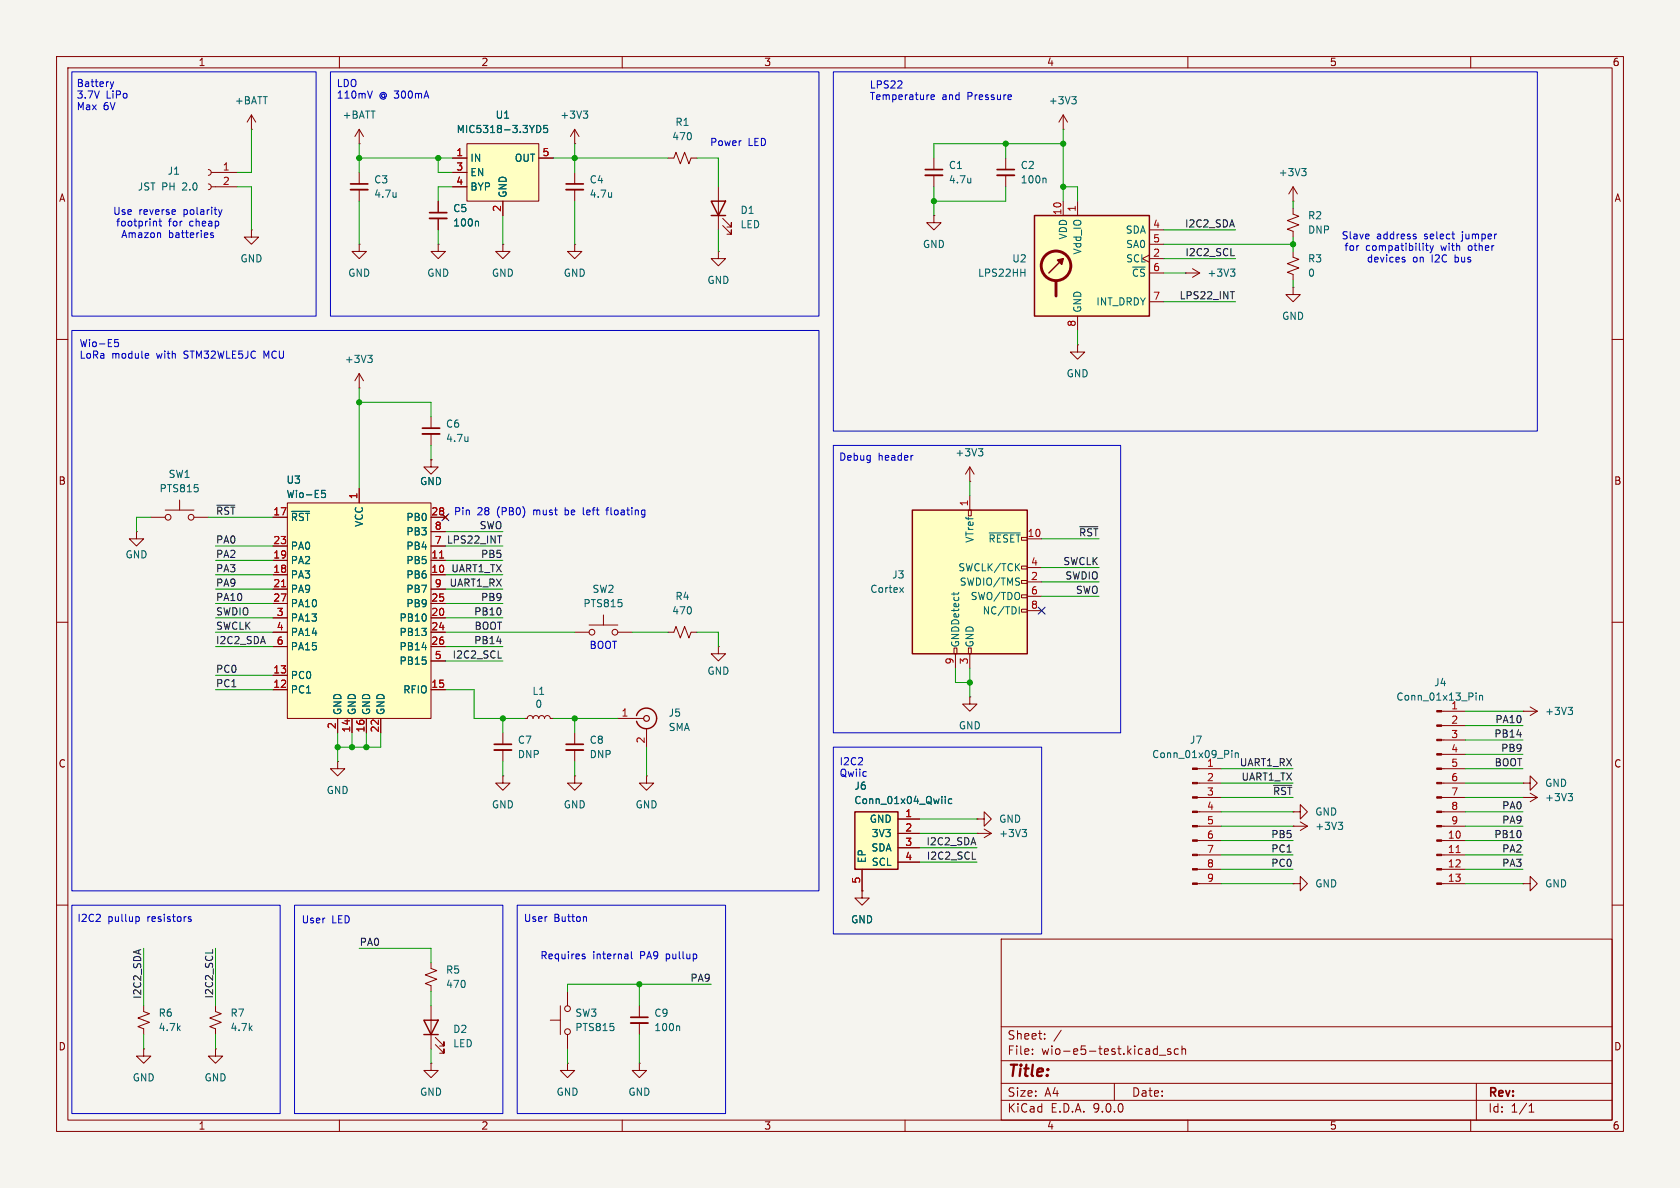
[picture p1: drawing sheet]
<svg xmlns="http://www.w3.org/2000/svg" width="297mm" height="210mm" viewBox="0 0 297 210" stroke-linecap="round" stroke-linejoin="round" font-family="sans-serif">
<path d="M0 0h297v210h-297z" fill="#f5f4ef" stroke="#f5f4ef" stroke-width=".18"/>
<g fill="none" stroke="#840000" stroke-width=".18">
<path d="M10 10h277v190h-277zM12 12h273v186h-273zM60 10v2M110 10v2M160 10v2M210 10v2M260 10v2M63.5 25.4h.1M63.5 22.9l-.8 1.2M63.5 22.9l.8 1.2M63.5 22.9v2.5M63.5 30.5v2"/>
<path d="M63.5 33.5v2.1M101.6 25.4h.1M101.6 22.9l-.8 1.2M101.6 22.9l.8 1.2M101.6 22.9v2.5M63.5 43.2v1.3h1.3l-1.3 1.2-1.3-1.2h1.3M63.5 43.2h.1M10 60h2M285 60h2M10 110h2M285 110h2M211.7 135.9h4.2"/>
<path d="M211.7 138.4h4.2M152.4 157.5v1.3h1.3l-1.3 1.2-1.3-1.2h1.3M152.4 157.5h.1M172.7 147.3h.1M172.7 147.3h2.6M174 146.6l1.3 .7M175.3 147.3l-1.3 .8M211.7 141h4.2M211.7 143.5h4.2M211.7 146.1h4.2M211.7 148.6h4.2M211.7 151.1h4.2"/>
<path d="M211.7 153.7h4.2M211.7 156.2h4.2M10 160h2M76.2 177.8v7.6M177 166h108v32h-108zM285 160h2M60 198v2M76.2 188v1.2h1.3l-1.3 1.3-1.3-1.3h1.3M76.2 188h.1M77 184.7l1.5 1.5v-.8v.8h-.8M77 183.4l1.5 1.5v-.7v.7h-.8M110 198v2"/>
<path d="M160 198v2M177 194.5h108M177 191.5h108M177 187.5h108M177 181.5h108M182.5 186.3v.1M182.5 185.5v.1M184.7 183.6v.1M184.7 182.8v.1M187.6 182.1l-1.3 2M197 191.5v3M205 186.5h1.1"/>
<path d="M207 185.5l-.4-.1-.2 .2 .1 .2 .5 .2v.3h-.6M208.3 185.5l-.4-.1-.3 .3v.4l.1 .2h.6M209 185.5l.2-.1 .3 .1 .1 .9M209 184.9v1.5M210 198v2M260 198v2M261 191.5v6.5M270.3 196.6h.9M270.3 195.5l.4-.4v1.5"/>
</g>
<path d="M103.1 19.6h.8l-.4 .5M70 34v.9M70 34.8h.1M103.7 20.1l.2 .3v.3l-.2 .2M217.8 132.7v.1M217.8 133.1v.8M218.4 133.1v.8M218.4 133.2l.2-.1h.3v.8M180.7 146.6h.8l-.4 .5M181.2 147.1l.3 .3v.3l-.3 .2" fill="none" stroke="#006464" stroke-width=".18"/>
<g fill="#840000" stroke="#840000" stroke-width=".18">
<path d="M210.8 135.8h.9v.2h-.9z"/>
<path d="M210.8 138.3h.9v.3h-.9z"/>
<path d="M210.8 140.8h.9v.3h-.9z"/>
<path d="M210.8 143.4h.9v.2h-.9z"/>
<path d="M210.8 145.9h.9v.3h-.9z"/>
<path d="M210.8 148.5h.9v.2h-.9z"/>
<path d="M210.8 151h.9v.3h-.9z"/>
<path d="M210.8 153.5h.9v.3h-.9z"/>
<path d="M210.8 156.1h.9v.2h-.9z"/>
</g>
<path d="M74.9 180.3h2.6l-1.3 2.6zM74.9 182.9h2.6" fill="none" stroke="#840000" stroke-width=".25"/>
<path d="M62 32.5h3" fill="none" stroke="#840000" stroke-width=".3"/>
<path d="M62 33.5h3" fill="none" stroke="#840000" stroke-width=".33"/>
<path d="M151.1 143.5h7.6v10.2h-7.6z" fill="#ffffc2"/>
<path d="M151.1 143.5h7.6v10.2h-7.6z" fill="none" stroke="#840000" stroke-width=".25"/>
<g fill="none" stroke="#840000" stroke-width=".18">
<path d="M36.8 30l.4 .1 .1 .4-.1 .3-.4 .2M36.8 32.5l.4 .2 .1 .3-.1 .4-.4 .1M37.3 30.5h4.6M37.3 33h4.6M44.4 22.9h.1M44.4 20.3l.8 1.3M44.4 20.3l-.7 1.3M44.4 20.3v2.6M118.1 27.9h1l.4-1 .8 2.1 .7-2.1 .8 2.1 .4-1.1h1M44.4 40.6v1.3h-1.2l1.2 1.3 1.3-1.3h-1.3M44.4 40.6h.1M59.7 134.6v1.3h1.3l-1.3 1.3-1.3-1.3h1.3"/>
<path d="M59.7 134.6h.1M88.9 137.2v1.2h1.3l-1.3 1.3-1.3-1.3h1.3M88.9 137.2h.1M92.7 127h.5l.2-.4 .3-.1 .4 .1 .1 .4 .2-.4 .3-.1 .4 .1 .1 .4 .2-.4 .4-.1 .3 .1 .2 .4 .1-.4 .4-.1 .3 .1 .2 .4h.5M152.4 153.7v3.8M158.7 144.8h3.9M158.7 147.3h3.9M158.7 149.9h3.9M158.7 152.4h3.9M25.4 177.8v1l1 .4-2 .8 2 .7-2 .8 1 .4v1M38.1 177.8v1l1 .4-2 .8 2 .7-2 .8 1 .4v1M25.4 185.4v1.3h1.3l-1.3 1.3-1.3-1.3h1.3"/>
<path d="M25.4 185.4h.1M38.1 185.4v1.3h1.3l-1.3 1.3-1.3-1.3h1.3M38.1 185.4h.1"/>
</g>
<path d="M167.1 140.8v.1M167.1 141.2v.9M168.3 141.3l-.4-.1-.2 .3 .1 .5h.5" fill="none" stroke="#006464" stroke-width=".18"/>
<path d="M161.3 90.2h20.3v25.4h-20.3z" fill="#ffffc2"/>
<path d="M161.3 90.2h20.3v25.4h-20.3z" fill="none" stroke="#840000" stroke-width=".25"/>
<g fill="none" stroke="#840000" stroke-width=".18">
<path d="M77.5 35.6v2M77.5 38.6v2M165.1 27.9v2.1M165.1 31v2M177.8 27.9v2.1M177.8 31v2M188 22.9h.1M188 20.3l-.8 1.3M188 20.3l.7 1.3M188 20.3v2.6M209.5 48.3h.1M209.5 48.3h2.6"/>
<path d="M210.8 47.5l1.3 .8M212.1 48.3l-1.3 .7M76.2 73.7v2M76.2 76.7v2M190.5 61v1.2h1.3l-1.3 1.3-1.3-1.3h1.3M190.5 61h.1M26.7 91.4h2.5M29.2 90.2h5.1M31.7 88.4v1.8M34.3 91.4h2.5M76.2 81.3v1.3h1.3l-1.3 1.2-1.3-1.2h1.3M76.2 81.3h.1"/>
<path d="M171.2 90.2h.5v1h-.5zM171.4 85.1h.1M171.4 82.6v2.5M171.4 87.6v2.6M171.4 82.6l-.7 1.2M171.4 82.6l.8 1.2M181.6 95.3h2.5M168.7 114.6h.5v1h-.5zM168.9 115.6v2.5M171.2 114.6h.5v1h-.5zM171.4 115.6v2.5M180.6 100.1h1v.5h-1z"/>
<path d="M180.6 102.6h1v.5h-1zM180.6 105.2h1v.5h-1zM180.6 107.7h1v.5h-1zM181.6 100.3h2.5M181.6 102.9h2.5M181.6 105.4h2.5M181.6 108h2.5M88.9 129.5v2.1M88.9 132.6v2M101.6 137.2v1.2h1.3l-1.3 1.3-1.3-1.3h1.3M101.6 137.2h.1M114.3 137.2v1.2h1.3l-1.3 1.3-1.3-1.3h1.3"/>
<path d="M114.3 137.2h.1M171.4 123.2v1.3h1.3l-1.3 1.2-1.2-1.2h1.2M171.4 123.2h.1M254.9 125.7h4.2M254.9 128.3h4.2M254.9 130.8h4.2M254.9 133.4h4.2M254.9 135.9h4.2M254.9 138.4h4.2M269.2 125.7h.1M269.2 138.4h1.3v-1.2l1.3 1.2-1.3 1.3v-1.3M269.2 138.4h.1"/>
<path d="M269.2 125.7h2.6M270.5 125l1.3 .7M271.8 125.7l-1.3 .8M172.7 144.8h1.3v-1.3l1.3 1.3-1.3 1.3v-1.3M172.7 144.8h.1M228.6 146.1h.1M228.6 156.2h1.3v-1.3l1.2 1.3-1.2 1.3v-1.3M228.6 156.2h.1M228.6 143.5h1.3v-1.3l1.2 1.3-1.2 1.3v-1.3M228.6 143.5h.1M228.6 146.1h2.5M229.9 145.3l1.2 .8"/>
<path d="M231.1 146.1l-1.2 .7M254.9 146.1h4.2M254.9 141h4.2M254.9 143.5h4.2M254.9 148.6h4.2M254.9 151.1h4.2M254.9 153.7h4.2M254.9 156.2h4.2M269.2 156.2h1.3v-1.3l1.3 1.3-1.3 1.3v-1.3M269.2 156.2h.1M269.2 141h.1M269.2 141h2.6"/>
<path d="M270.5 140.2l1.3 .8M271.8 141l-1.3 .7M76.2 170.2v1l1 .4-2 .7 2 .8-2 .8 1 .3v1.1M99.1 177.8v5.1M100.3 175.3v2.5M113 177.8v2M97.3 180.3h1.8M100.3 188v1.2h1.3l-1.3 1.3-1.2-1.3h1.2M100.3 188h.1M100.3 182.9v2.5M113 188v1.2h1.3l-1.3 1.3-1.2-1.3h1.2M113 188h.1"/>
<path d="M113 180.8v2.1"/>
<circle cx="29.7" cy="91.4" r=".51"/>
<circle cx="33.8" cy="91.4" r=".51"/>
<circle cx="100.3" cy="178.3" r=".51"/>
<circle cx="100.3" cy="182.4" r=".51"/>
</g>
<g fill="none" stroke="#006464" stroke-width=".18">
<path d="M189.5 17.1h.8l-.5 .5M190 17.6l.3 .2v.3l-.3 .3M84.4 39.1l.2 .2v.7M171.6 31.5v.8M171.6 32.2v.1M184.7 31.5l.2 .2v.6M217.5 47.6h.8l-.4 .5M218.1 48.1l.2 .2v.3l-.2 .2M82.7 77.2v.9M82.7 77.9v.1M173 79.3h.7l-.4 .5M173.5 79.8l.2 .2v.3l-.2 .3"/>
<path d="M174.9 94.2h5.5M159.1 103.9l.6 .8M159.7 103.9l-.6 .8M168.6 104.7v.5M169.5 104.7l-.1 .3M180.2 107.3v1.2M261 122.5v.1M261 122.9v.9M261.6 122.9v.9M261.6 123l.1-.1 .3 .1 .1 .8M277.2 125h.8l-.4 .5M277.8 125.5l.2 .3v.3l-.2 .2"/>
<path d="M236.6 145.4h.8l-.5 .4M237.1 145.8l.3 .3v.3l-.3 .2M277.2 140.3h.8l-.4 .5M277.8 140.8l.2 .2v.3l-.2 .2M120 181.3l.2 .2v.7"/>
</g>
<path d="M75.9 37.6h3.1M163.6 30h3M176.3 30h3M74.7 75.7h3M87.4 131.6h3M111.5 179.8h3.1" fill="none" stroke="#840000" stroke-width=".3"/>
<path d="M75.9 38.6h3.1M163.6 31h3M176.3 31h3M74.7 76.7h3M87.4 132.6h3M111.5 180.8h3.1" fill="none" stroke="#840000" stroke-width=".33"/>
<g fill="#840000" stroke="#840000" stroke-width=".18">
<path d="M254 125.6h.9v.3h-.9z"/>
<path d="M254 128.1h.9v.3h-.9z"/>
<path d="M254 130.7h.9v.2h-.9z"/>
<path d="M254 133.2h.9v.3h-.9z"/>
<path d="M254 135.8h.9v.2h-.9z"/>
<path d="M254 138.3h.9v.3h-.9z"/>
<path d="M254 140.8h.9v.3h-.9z"/>
<path d="M254 143.4h.9v.2h-.9z"/>
<path d="M254 145.9h.9v.3h-.9z"/>
<path d="M254 148.5h.9v.2h-.9z"/>
<path d="M254 151h.9v.3h-.9z"/>
<path d="M254 153.5h.9v.3h-.9z"/>
<path d="M254 156.1h.9v.2h-.9z"/>
</g>
<path d="M257.4 150.7h.7" fill="none" stroke="#a90000" stroke-width=".18"/>
<path d="M82.5 25.4h12.7v10.2h-12.7z" fill="#ffffc2"/>
<g fill="none" stroke="#840000" stroke-width=".18">
<path d="M80 27.9h2.5M80 30.5h2.5M80 33h2.5M82.5 25.4h12.7v10.2h-12.7zM88.9 35.6v2.5M95.2 27.9h2.6M165.1 38.1v1.3h1.3l-1.3 1.2-1.3-1.2h1.3M165.1 38.1h.1M228.6 50.8v1.3h1.3l-1.3 1.2-1.3-1.2h1.3M228.6 50.8h.1M228.6 44.5v1l1 .3-2 .8 2 .8-2 .7 1 .4v1M63.5 68.6h.1"/>
<path d="M63.5 66l-.8 1.3M63.5 66l.8 1.3M63.5 66v2.6M24.1 94v1.3h1.3l-1.3 1.2-1.2-1.2h1.2M24.1 94h.1"/>
</g>
<path d="M94.9 22.2a.64 .64 0 0 1 .7 .6 .64 .64 0 0 1-.7 .6zM96.8 22.2h-.6l-.1 .6 .2-.1h.4l.1 .2v.4l-.2 .1-.5-.1M65 62.8h.8l-.4 .5M65.6 63.3l.2 .2v.3l-.2 .3" fill="none" stroke="#006464" stroke-width=".18"/>
<path d="M50.8 88.9h25.4v38.1h-25.4z" fill="#ffffc2"/>
<g fill="none" stroke="#840000" stroke-width=".18">
<path d="M48.3 96.5h2.5M48.3 99.1h2.5M48.3 91.4h2.5M50.8 88.9h25.4v38.1h-25.4zM63.5 86.4v2.5M76.2 96.5h2.5M76.2 94h2.5M76.2 99.1h2.5M76.2 91.4h2.5M78.4 91.1l.7 .7M79.1 91.1l-.7 .7M48.3 104.1h2.5"/>
<path d="M48.3 106.7h2.5M48.3 101.6h2.5M48.3 109.2h2.5M48.3 111.8h2.5M48.3 114.3h2.5M48.3 119.4h2.5M76.2 104.1h2.5M76.2 106.7h2.5M76.2 101.6h2.5M76.2 109.2h2.5M76.2 111.8h2.5M76.2 114.3h2.5"/>
<path d="M76.2 116.8h2.5M101.6 111.8h2.5M104.1 110.5h5.1M106.7 108.7v1.8M109.2 111.8h2.6M48.3 121.9h2.5M59.7 127v2.5M62.2 127v2.5M64.8 127v2.5M67.3 127v2.5M76.2 121.9h2.5"/>
<circle cx="104.6" cy="111.8" r=".51"/>
<circle cx="108.7" cy="111.8" r=".51"/>
</g>
<path d="M77.7 98.6h.7M49.8 103.7h.7" fill="none" stroke="#a90000" stroke-width=".18"/>
<path d="M51.5 90.4h3.2M56.9 86.7h.6M56.9 87.2h.4l.3 .2-.2 .5h-.5" fill="none" stroke="#006464" stroke-width=".18"/>
<path d="M182.9 38.1h20.3v17.8h-20.3z" fill="#ffffc2"/>
<path d="M125.7 35.6h2.6l-1.3 2.5zM125.7 38.1h2.6M182.9 38.1h20.3v17.8h-20.3zM188 45.7l-2.6 2.6M112.5 126.5a1.82 1.82 0 0 1 2-1.3 1.82 1.82 0 0 1 1.6 1.8M116.1 127a1.81 1.81 0 0 1-1.6 1.8 1.81 1.81 0 0 1-2-1.3" fill="none" stroke="#840000" stroke-width=".25"/>
<g fill="none" stroke="#840000" stroke-width=".51">
<path d="M186.7 49.8v2.5"/>
<circle cx="186.7" cy="47" r="2.62"/>
</g>
<path d="M186.9 46l1.1-.3-.3 1z" fill="#840000" stroke="#840000" stroke-width=".25"/>
<g fill="none" stroke="#840000" stroke-width=".18">
<path d="M77.5 35.6v2M77.5 38.6v2M80 27.9h2.5M80 30.5h2.5M80 33h2.5M88.9 35.6v2.5M95.2 27.9h2.6M101.6 30.5v2M101.6 33.5v2.1M127 33v7.6M127.8 39.9l1.5 1.5v-.8v.8h-.8M127.8 38.6l1.5 1.5v-.7v.7h-.8"/>
<path d="M188 35.6v2.5M190.5 35.6v2.5M228.6 36.8v1l1 .4-2 .8 2 .8-2 .7 1 .4v1M228.6 35.6h.1M228.6 33v2.6M228.6 33l-.8 1.3M228.6 33l.8 1.3M77.5 43.2v1.3h1.2l-1.2 1.2-1.3-1.2h1.3M77.5 43.2h.1M88.9 43.2v1.3h1.3l-1.3 1.2-1.3-1.2h1.3M88.9 43.2h.1M101.6 43.2v1.3h1.3l-1.3 1.2-1.3-1.2h1.3"/>
<path d="M101.6 43.2h.1M127 44.5v1.2h1.3l-1.3 1.3-1.3-1.3h1.3M127 44.5h.1M190.5 55.9v2.5M203.2 45.1l-1.3 .6 1.3 .7M203.2 40.6h2.5M203.2 43.2h2.5M203.2 45.7h2.5M203.2 48.3h2.5M203.2 53.3h2.5M48.3 96.5h2.5M48.3 99.1h2.5"/>
<path d="M48.3 91.4h2.5M63.5 86.4v2.5M76.2 81.3h.1M76.2 96.5h2.5M76.2 94h2.5M76.2 99.1h2.5M76.2 91.4h2.5M78.4 91.1l.7 .7M79.1 91.1l-.7 .7M48.3 111.8h2.5M48.3 104.1h2.5M48.3 106.7h2.5"/>
<path d="M48.3 101.6h2.5M48.3 109.2h2.5M48.3 114.3h2.5M48.3 119.4h2.5M76.2 111.8h2.5M76.2 104.1h2.5M76.2 106.7h2.5M76.2 101.6h2.5M76.2 109.2h2.5M76.2 114.3h2.5M76.2 116.8h2.5M118.1 111.8h1l.4-1.1 .8 2.1 .7-2.1 .8 2.1 .4-1h1"/>
<path d="M127 114.3v1.3h1.3l-1.3 1.2-1.3-1.2h1.3M127 114.3h.1M48.3 121.9h2.5M59.7 127v2.5M62.2 127v2.5M64.8 127v2.5M67.3 127v2.5M76.2 121.9h2.5M101.6 129.5v2.1M101.6 132.6v2M109.2 127h4.6M114.3 128.8v3.3"/>
<path d="M152.4 157.5h.1M152.4 153.7v3.8M158.7 144.8h3.9M158.7 147.3h3.9M158.7 149.9h3.9M158.7 152.4h3.9"/>
</g>
<g fill="none" stroke="#006464" stroke-width=".18">
<path d="M84.4 39.1l.2 .2v.7M94.9 22.2a.64 .64 0 0 1 .7 .6 .64 .64 0 0 1-.7 .6zM96.8 22.2h-.6l-.1 .6 .2-.1h.4l.1 .2v.4l-.2 .1-.5-.1M108.1 34v.9M108.1 34.8h.1M230.1 29.8h.8l-.4 .5M230.7 30.3l.2 .2v.3l-.2 .3M180.5 48.2h.7M181.2 47.6v1.2M51.5 90.4h3.2M56.9 86.7h.6M56.9 87.2h.4l.3 .2-.2 .5h-.5"/>
<path d="M167.1 140.8v.1M167.1 141.2v.9M168.3 141.3l-.4-.1-.2 .3 .1 .5h.5"/>
</g>
<path d="M100.1 32.5h3M100.1 131.6h3" fill="none" stroke="#840000" stroke-width=".3"/>
<path d="M100.1 33.5h3M100.1 132.6h3" fill="none" stroke="#840000" stroke-width=".33"/>
<circle cx="114.3" cy="127" r=".51" fill="none" stroke="#840000" stroke-width=".2"/>
<path d="M217.5 51.6h.7M217.6 45.2h.6M38.3 89.3h3.2M88 94.7h.7M190.9 93.1h3.2M88.1 116.3h.6M225.2 138.8h3.2M171.9 151.9h.6M37.6 167.9v.6" fill="none" stroke="#0f0f0f" stroke-width=".18"/>
<g fill="none" stroke="#009600" stroke-width=".18">
<path d="M41.9 33h2.5v7.6M44.4 22.9v7.6h-2.5M63.5 27.9h16.5M63.5 25.4v5.1M63.5 35.6v7.6M77.5 27.9v2.6h2.5M80 33h-2.5v2.6M88.9 38.1v5.1M97.8 27.9h20.3M101.6 25.4v5.1M101.6 35.6v7.6M123.2 27.9h3.8v5.1"/>
<path d="M165.1 33v5.1M177.8 25.4v2.5M177.8 33v2.6h-12.7M188 33h2.5v2.6M188 25.4h-22.9v2.5M188 22.9v12.7M228.6 35.6v1.2M77.5 40.6v2.6M127 40.6v3.9M190.5 58.4v2.6M205.7 43.2h22.9M205.7 40.6h12.7"/>
<path d="M205.7 45.7h12.7M205.7 53.3h12.7M205.7 48.3h3.8M228.6 41.9v2.6M228.6 49.5v1.3M63.5 71.1h12.7v2.6M63.5 68.6v17.8M76.2 78.7v2.6M26.7 91.4h-2.6v2.6M36.8 91.4h11.5M38.1 99.1h10.2M38.1 96.5h10.2"/>
<path d="M78.7 94h10.2M78.7 99.1h10.2M78.7 96.5h10.2M171.4 85.1v2.5M184.1 95.3h10.2M38.1 111.8h10.2M38.1 101.6h10.2M38.1 106.7h10.2M38.1 109.2h10.2M38.1 114.3h10.2M38.1 119.4h10.2M38.1 104.1h10.2"/>
<path d="M78.7 111.8h22.9M78.7 101.6h10.2M78.7 106.7h10.2M78.7 109.2h10.2M78.7 114.3h10.2M78.7 116.8h10.2M78.7 104.1h10.2M111.8 111.8h6.3M123.2 111.8h3.8v2.5M168.9 118.1v2.6h2.5M171.4 118.1v5.1M184.1 100.3h10.2"/>
<path d="M184.1 105.4h10.2M184.1 102.9h10.2M38.1 121.9h10.2M59.7 129.5v5.1M62.2 129.5v2.6M64.8 129.5v2.6M67.3 129.5v2.6h-7.6M78.7 121.9h5.1v5.1h8.9M88.9 127v2.5M88.9 134.6v2.6M97.8 127h11.4M101.6 127v2.5"/>
<path d="M101.6 134.6v2.6M114.3 132.1v5.1M215.9 135.9h12.7M215.9 138.4h12.7M259.1 135.9h10.1M259.1 138.4h10.1M259.1 125.7h10.1M259.1 130.8h10.1M259.1 128.3h10.1M259.1 133.4h10.1M162.6 144.8h10.1M162.6 152.4h10.1"/>
<path d="M162.6 147.3h10.1M162.6 149.9h10.1M215.9 156.2h12.7M215.9 153.7h12.7M215.9 148.6h12.7M215.9 151.1h12.7M215.9 146.1h12.7M215.9 141h12.7M215.9 143.5h12.7M259.1 156.2h10.1M259.1 153.7h10.1M259.1 148.6h10.1"/>
<path d="M259.1 151.1h10.1M259.1 146.1h10.1M259.1 141h10.1M259.1 143.5h10.1M25.4 167.6v10.2M38.1 167.6v10.2M63.5 167.6h12.7v2.6M76.2 175.3v2.5M113 174v3.8M125.7 174h-25.4v1.3M25.4 182.9v2.5M38.1 182.9v2.5"/>
<path d="M76.2 185.4v2.6M100.3 185.4v2.6M113 182.9v5.1"/>
</g>
<path d="M78.1 90.8l1.2 1.2M79.3 90.8l-1.2 1.2M183.5 107.3l1.3 1.3M184.8 107.3l-1.3 1.3" fill="none" stroke="#000084" stroke-width=".18"/>
<g fill="none" stroke="#0000c2" stroke-width=".18">
<path d="M12.7 12.7h43.2v43.2h-43.2zM19.5 14.5l.3 .8M19.8 15.3l-.2 .4M20.1 14.5l-.3 .8M58.4 12.7h86.4v43.2h-86.4zM65.8 16.1l-.4 1.3M147.3 12.7h124.5v63.5h-124.5zM164.6 17.2l.6-.1-.1-.3h-.3l-.2 .1 .1 .6h.4M178.7 16.8l.1 .3-.6 .1M27.3 39.1l.4 .2v.7M28.1 39.1h.5M28.3 38.7v1.1l.3 .2"/>
<path d="M31 37.1v.3l-.6 .1M38.6 37.1l.3 .8M38.9 37.9l-.1 .3M39.2 37.1l-.3 .8M12.7 58.4h132.1v99.1h-132.1zM28.2 41.2l.2 .1v.7M37.3 41.2v.3l.4 .1 .1 .2-.2 .2-.4-.1M248 45.9l.4 .1v.1l-.2 .2h-.2M250 41.8l.3 .1 .1 .1-.2 .2h-.2M250 41.4h.3M252 43.4h.5M252.2 43v1.1l.3 .2"/>
<path d="M252.8 43.4l.3 .9M253.1 44.3l-.3 .4M253.4 43.4l-.3 .9M256.7 41.4h.5M257 42.2h.2M20.3 60h.6M20.3 60.6l.4-.1 .3 .2-.2 .5h-.5M25.9 62.5h.3l.1 .3-.6 .1M26.2 63.3h-.3M147.3 78.7h50.8v50.8h-50.8zM103.1 89.7v1.1l.2 .2M107.1 90.2h.5"/>
<path d="M107.6 89.7l-.3 .2v1.1M161.3 80.5h.1M147.3 132.1h36.8v33h-36.8zM12.7 160h36.8v36.9h-36.8zM24.1 162l.4 .1 .1 .2v.5l-.5 .1M33.3 162.1h.5M33.3 162.4l.5 .1v.2l-.2 .2-.3-.1M52.1 160h36.8v36.9h-36.8zM91.4 160h36.9v36.9h-36.9zM103 169l.5 .3-.1 .1-.4 .1M103 168.7h.4M103.5 162l.2 .2v.7"/>
<path d="M111.6 168.2v1.1l.2 .2"/>
</g>
<path d="M77.7 98.6h.7M49.8 103.7h.7" fill="none" stroke="#a90000" stroke-width=".18"/>
<g fill="#009600" stroke="#009600" stroke-width=".18">
<circle cx="62.2" cy="132.1" r=".46"/>
<circle cx="113" cy="174" r=".46"/>
<circle cx="63.5" cy="27.9" r=".46"/>
<circle cx="59.7" cy="132.1" r=".46"/>
<circle cx="63.5" cy="71.1" r=".46"/>
<circle cx="101.6" cy="127" r=".46"/>
<circle cx="64.8" cy="132.1" r=".46"/>
<circle cx="88.9" cy="127" r=".46"/>
<circle cx="77.5" cy="27.9" r=".46"/>
<circle cx="101.6" cy="27.9" r=".46"/>
<circle cx="165.1" cy="35.6" r=".46"/>
<circle cx="171.4" cy="120.7" r=".46"/>
<circle cx="188" cy="33" r=".46"/>
<circle cx="188" cy="25.4" r=".46"/>
<circle cx="177.8" cy="25.4" r=".46"/>
<circle cx="228.6" cy="43.2" r=".46"/>
</g>
<text font-size="2.8" fill="#840000" x="178" y="190.9">Title:</text>
<g font-size="2.1" fill="#840000">
<text x="178" y="184">Sheet:</text>
<text x="178" y="186.7">File:</text>
<text x="184.1" y="186.7">wio-e5-test.kicad_sch</text>
<text x="178" y="196.9">KiCad</text>
<text x="178" y="194.1">Size:</text>
<text x="184.7" y="194.1">A4</text>
<text x="185.7" y="196.9">E.D.A.</text>
<text x="193.3" y="196.9">9.0.0</text>
<text x="200" y="194.1">Date:</text>
<text x="263" y="194.3">Rev:</text>
<text x="263" y="196.9">Id:</text>
<text x="267.1" y="196.9">1/1</text>
</g>
<g font-size="1.8" fill="#840000">
<text x="35" y="11.9">1</text>
<text x="85" y="11.9">2</text>
<text x="135" y="11.9">3</text>
<text x="185" y="11.9">4</text>
<text x="235" y="11.9">5</text>
<text x="285" y="11.9">6</text>
<text x="10.3" y="35.9">A</text>
<text x="285.3" y="35.9">A</text>
<text x="10.3" y="85.9">B</text>
<text x="285.3" y="85.9">B</text>
<text x="10.3" y="135.9">C</text>
<text x="285.3" y="135.9">C</text>
<text x="10.3" y="185.9">D</text>
<text x="285.3" y="185.9">D</text>
<text x="35" y="199.9">1</text>
<text x="85" y="199.9">2</text>
<text x="135" y="199.9">3</text>
<text x="185" y="199.9">4</text>
<text x="235" y="199.9">5</text>
<text x="285" y="199.9">6</text>
</g>
<g font-size="1.8" fill="#0000c2">
<text x="13.5" y="15.6">Battery</text>
<text x="13.5" y="17.6">3.7V</text>
<text x="18.7" y="17.6">LiPo</text>
<text x="59.4" y="15.6">LDO</text>
<text x="59.4" y="17.6">110mV</text>
<text x="67" y="17.6">@ 300mA</text>
<text x="153.7" y="15.8">LPS22</text>
<text x="153.7" y="17.9">Temperature</text>
<text x="166.5" y="17.9">and</text>
<text x="171.1" y="17.9">Pressure</text>
<text x="13.5" y="19.7">Max</text>
<text x="18.3" y="19.7">6V</text>
<text x="125.4" y="26">Power</text>
<text x="132.2" y="26">LED</text>
<text x="19.9" y="38.2">Use</text>
<text x="20.4" y="40.2">footprint</text>
<text x="24.5" y="38.2">reverse</text>
<text x="29.8" y="40.2">for</text>
<text x="32.5" y="38.2">polarity</text>
<text x="33.6" y="40.2">cheap</text>
<text x="21.3" y="42.3">Amazon</text>
<text x="29.8" y="42.3">batteries</text>
<text x="237.1" y="42.5">Slave</text>
<text x="237.6" y="44.6">for</text>
<text x="241.4" y="44.6">compatibility</text>
<text x="241.5" y="46.6">devices</text>
<text x="243.3" y="42.5">address</text>
<text x="249.7" y="46.6">on</text>
<text x="251.9" y="42.5">select</text>
<text x="253.2" y="46.6">I2C</text>
<text x="254.9" y="44.6">with</text>
<text x="257.4" y="46.6">bus</text>
<text x="258.7" y="42.5">jumper</text>
<text x="259.8" y="44.6">other</text>
<text x="14" y="61.6">Wio-E5</text>
<text x="14" y="63.6">LoRa</text>
<text x="19.7" y="63.6">module</text>
<text x="27.8" y="63.6">with</text>
<text x="32.8" y="63.6">STM32WLE5JC</text>
<text x="47.1" y="63.6">MCU</text>
<text x="148.2" y="81.6">Debug</text>
<text x="155.2" y="81.6">header</text>
<text x="80.2" y="91.3">Pin</text>
<text x="84.4" y="91.3">28</text>
<text x="87.9" y="91.3">(PB0)</text>
<text x="94.6" y="91.3">must</text>
<text x="100.3" y="91.3">be</text>
<text x="103.7" y="91.3">left</text>
<text x="108.1" y="91.3">floating</text>
<text x="104.1" y="114.9">BOOT</text>
<text x="148.3" y="135.5">I2C2</text>
<text x="148.3" y="137.5">Qwiic</text>
<text x="13.6" y="163.2">I2C2</text>
<text x="19" y="163.2">pullup</text>
<text x="26.1" y="163.2">resistors</text>
<text x="53.2" y="163.4">User</text>
<text x="58.6" y="163.4">LED</text>
<text x="92.5" y="163.2">User</text>
<text x="97.9" y="163.2">Button</text>
<text x="95.4" y="169.8">Requires</text>
<text x="104.8" y="169.8">internal</text>
<text x="113.3" y="169.8">PA9</text>
<text x="118" y="169.8">pullup</text>
</g>
<g font-size="1.8" fill="#006464">
<text x="41.4" y="18.6">+BATT</text>
<text x="60.5" y="21.2">+BATT</text>
<text x="80.6" y="23.7">MIC5318-3.3YD5</text>
<text x="87.5" y="21.2">U1</text>
<text x="99" y="21.2">+3V3</text>
<text x="119.3" y="22.5">R1</text>
<text x="185.3" y="18.6">+3V3</text>
<text x="83.1" y="28.8">IN</text>
<text x="90.9" y="28.8">OUT</text>
<text x="118.7" y="25">470</text>
<text x="24.3" y="33.9">JST PH</text>
<text x="29.5" y="31.1">J1</text>
<text x="32.4" y="33.9">2.0</text>
<text x="66" y="32.6">C3</text>
<text x="66" y="35.2">4.7u</text>
<text x="83.1" y="31.3">EN</text>
<text x="83.1" y="33.9">BYP</text>
<text x="89.8" y="35.1" transform="rotate(-90 89.8 35.1)">GND</text>
<text x="104.1" y="32.6">C4</text>
<text x="104.1" y="35.2">4.7u</text>
<text x="167.6" y="30.1">C1</text>
<text x="167.6" y="32.6">4.7u</text>
<text x="180.3" y="30.1">C2</text>
<text x="180.3" y="32.6">100n</text>
<text x="226" y="31.3">+3V3</text>
<text x="80" y="37.7">C5</text>
<text x="80" y="40.2">100n</text>
<text x="130.8" y="38">D1</text>
<text x="130.8" y="40.6">LED</text>
<text x="198.9" y="41.5">SDA</text>
<text x="231.1" y="39">R2</text>
<text x="231.1" y="41.5">DNP</text>
<text x="42.4" y="46.6">GND</text>
<text x="163.1" y="44">GND</text>
<text x="178.9" y="46.6">U2</text>
<text x="188.8" y="42.4" transform="rotate(-90 188.8 42.4)">VDD</text>
<text x="191.4" y="45.1" transform="rotate(-90 191.4 45.1)">Vdd_IO</text>
<text x="199" y="44">SA0</text>
<text x="199" y="46.6">SCL</text>
<text x="231.1" y="46.6">R3</text>
<text x="61.5" y="49.1">GND</text>
<text x="75.4" y="49.1">GND</text>
<text x="86.9" y="49.1">GND</text>
<text x="99.6" y="49.1">GND</text>
<text x="125" y="50.4">GND</text>
<text x="172.8" y="49.1">LPS22HH</text>
<text x="200" y="49.1">~{CS}</text>
<text x="213.4" y="49.1">+3V3</text>
<text x="231.1" y="49.1">0</text>
<text x="191.4" y="55.4" transform="rotate(-90 191.4 55.4)">GND</text>
<text x="193.7" y="54.2">INT_DRDY</text>
<text x="226.6" y="56.7">GND</text>
<text x="60.9" y="64.4">+3V3</text>
<text x="188.5" y="66.9">GND</text>
<text x="78.7" y="75.8">C6</text>
<text x="78.7" y="78.3">4.7u</text>
<text x="168.8" y="80.9">+3V3</text>
<text x="28.1" y="87.2">PTS815</text>
<text x="29.7" y="84.7">SW1</text>
<text x="50.6" y="88.2">Wio-E5</text>
<text x="50.6" y="85.7">U3</text>
<text x="74.2" y="86">GND</text>
<text x="51.3" y="92.3">~{RST}</text>
<text x="64.4" y="93.2" transform="rotate(-90 64.4 93.2)">VCC</text>
<text x="71.7" y="94.8">PB3</text>
<text x="71.7" y="92.3">PB0</text>
<text x="22.1" y="98.9">GND</text>
<text x="51.3" y="97.4">PA0</text>
<text x="51.3" y="99.9">PA2</text>
<text x="71.7" y="97.4">PB4</text>
<text x="71.7" y="99.9">PB5</text>
<text x="169.3" y="101.2">SWCLK/TCK</text>
<text x="172.3" y="96" transform="rotate(-90 172.3 96)">VTref</text>
<text x="174.6" y="96.1">~{RESET}</text>
<text x="51.3" y="105">PA9</text>
<text x="51.3" y="107.5">PA10</text>
<text x="51.3" y="102.5">PA3</text>
<text x="71.7" y="102.5">PB6</text>
<text x="71.7" y="105">PB7</text>
<text x="71.7" y="107.5">PB9</text>
<text x="103" y="107.5">PTS815</text>
<text x="104.6" y="105">SW2</text>
<text x="119.3" y="106.3">R4</text>
<text x="153.8" y="105">Cortex</text>
<text x="157.6" y="102.5">J3</text>
<text x="169.6" y="103.7">SWDIO/TMS</text>
<text x="171.5" y="106.3">SWO/TDO</text>
<text x="51.3" y="110.1">PA13</text>
<text x="51.3" y="112.6">PA14</text>
<text x="70.5" y="110.1">PB10</text>
<text x="70.5" y="112.6">PB13</text>
<text x="118.7" y="108.8">470</text>
<text x="173.6" y="108.8">NC/TDI</text>
<text x="51.3" y="115.2">PA15</text>
<text x="70.5" y="115.2">PB14</text>
<text x="70.5" y="117.7">PB15</text>
<text x="125" y="119.5">GND</text>
<text x="169.8" y="114.6" transform="rotate(-90 169.8 114.6)">GNDDetect</text>
<text x="172.3" y="114.6" transform="rotate(-90 172.3 114.6)">GND</text>
<text x="51.3" y="120.2">PC0</text>
<text x="51.3" y="122.8">PC1</text>
<text x="71.2" y="122.8">RFIO</text>
<text x="94" y="123">L1</text>
<text x="94.5" y="125.3">0</text>
<text x="246.8" y="124.1">Conn_01x13_Pin</text>
<text x="253.4" y="121.5">J4</text>
<text x="256.5" y="125.5">1</text>
<text x="60.6" y="126.5" transform="rotate(-90 60.6 126.5)">GND</text>
<text x="63.1" y="126.5" transform="rotate(-90 63.1 126.5)">GND</text>
<text x="65.6" y="126.5" transform="rotate(-90 65.6 126.5)">GND</text>
<text x="68.2" y="126.5" transform="rotate(-90 68.2 126.5)">GND</text>
<text x="91.4" y="131.7">C7</text>
<text x="104.1" y="131.7">C8</text>
<text x="118.1" y="126.9">J5</text>
<text x="118.1" y="129.4">SMA</text>
<text x="169.4" y="129.1">GND</text>
<text x="210.3" y="131.7">J7</text>
<text x="273.1" y="126.6">+3V3</text>
<text x="91.4" y="134.2">DNP</text>
<text x="104.1" y="134.2">DNP</text>
<text x="203.6" y="134.2">Conn_01x09_Pin</text>
<text x="213.3" y="135.6">1</text>
<text x="57.7" y="140.6">GND</text>
<text x="86.9" y="143.1">GND</text>
<text x="99.6" y="143.1">GND</text>
<text x="112.3" y="143.1">GND</text>
<text x="150.9" y="142.3">Conn_01x04_Qwiic</text>
<text x="151" y="139.8">J6</text>
<text x="273.1" y="139.3">GND</text>
<text x="273.1" y="141.8">+3V3</text>
<text x="153.7" y="145.6">GND</text>
<text x="154" y="148.2">3V3</text>
<text x="176.5" y="145.6">GND</text>
<text x="176.5" y="148.2">+3V3</text>
<text x="232.4" y="144.4">GND</text>
<text x="232.4" y="146.9">+3V3</text>
<text x="153.3" y="152.7" transform="rotate(-90 153.3 152.7)">EP</text>
<text x="154" y="150.7">SDA</text>
<text x="154" y="153.3">SCL</text>
<text x="232.4" y="157.1">GND</text>
<text x="273.1" y="157.1">GND</text>
<text x="150.4" y="163.4">GND</text>
<text x="78.7" y="172.3">R5</text>
<text x="27.9" y="179.9">R6</text>
<text x="40.6" y="179.9">R7</text>
<text x="78.7" y="174.9">470</text>
<text x="101.6" y="179.9">SW3</text>
<text x="115.6" y="179.9">C9</text>
<text x="27.9" y="182.5">4.7k</text>
<text x="40.6" y="182.5">4.7k</text>
<text x="80" y="182.8">D2</text>
<text x="80" y="185.3">LED</text>
<text x="101.6" y="182.5">PTS815</text>
<text x="115.6" y="182.5">100n</text>
<text x="23.4" y="191.4">GND</text>
<text x="36.1" y="191.4">GND</text>
<text x="74.2" y="193.9">GND</text>
<text x="98.3" y="193.9">GND</text>
<text x="111" y="193.9">GND</text>
</g>
<g font-size="1.8" fill="#a90000">
<text x="80.6" y="27.7">1</text>
<text x="95.8" y="27.7">5</text>
<text x="39.3" y="30.2">1</text>
<text x="39.3" y="32.8">2</text>
<text x="80.6" y="30.2">3</text>
<text x="80.6" y="32.8">4</text>
<text x="88.6" y="37.5" transform="rotate(-90 88.6 37.5)">2</text>
<text x="187.7" y="38.1" transform="rotate(-90 187.7 38.1)">10</text>
<text x="190.2" y="37.5" transform="rotate(-90 190.2 37.5)">1</text>
<text x="203.8" y="40.4">4</text>
<text x="203.8" y="42.9">5</text>
<text x="203.8" y="45.5">2</text>
<text x="203.8" y="48">6</text>
<text x="203.8" y="53.1">7</text>
<text x="190.2" y="57.9" transform="rotate(-90 190.2 57.9)">8</text>
<text x="63.2" y="88.3" transform="rotate(-90 63.2 88.3)">1</text>
<text x="171.2" y="89.6" transform="rotate(-90 171.2 89.6)">1</text>
<text x="48.2" y="91.2">17</text>
<text x="76.2" y="91.2">28</text>
<text x="76.8" y="93.7">8</text>
<text x="181.6" y="95">10</text>
<text x="48.2" y="96.3">23</text>
<text x="48.2" y="98.8">19</text>
<text x="48.2" y="101.3">18</text>
<text x="76.2" y="98.8">11</text>
<text x="76.2" y="101.3">10</text>
<text x="76.8" y="96.3">7</text>
<text x="182.2" y="100.1">4</text>
<text x="48.2" y="103.9">21</text>
<text x="48.2" y="106.4">27</text>
<text x="76.2" y="106.4">25</text>
<text x="76.8" y="103.9">9</text>
<text x="182.2" y="102.6">2</text>
<text x="182.2" y="105.2">6</text>
<text x="182.2" y="107.7">8</text>
<text x="48.8" y="109">3</text>
<text x="48.8" y="111.5">4</text>
<text x="76.2" y="109">20</text>
<text x="76.2" y="111.5">24</text>
<text x="48.2" y="119.1">13</text>
<text x="48.8" y="114">6</text>
<text x="76.2" y="114">26</text>
<text x="76.8" y="116.6">5</text>
<text x="168.7" y="117.5" transform="rotate(-90 168.7 117.5)">9</text>
<text x="171.2" y="117.5" transform="rotate(-90 171.2 117.5)">3</text>
<text x="48.2" y="121.7">12</text>
<text x="76.2" y="121.7">15</text>
<text x="59.4" y="129" transform="rotate(-90 59.4 129)">2</text>
<text x="62" y="129.6" transform="rotate(-90 62 129.6)">14</text>
<text x="64.5" y="129.6" transform="rotate(-90 64.5 129.6)">16</text>
<text x="67.1" y="129.6" transform="rotate(-90 67.1 129.6)">22</text>
<text x="109.8" y="126.7">1</text>
<text x="114" y="131.5" transform="rotate(-90 114 131.5)">2</text>
<text x="256.5" y="128">2</text>
<text x="256.5" y="130.6">3</text>
<text x="256.5" y="133.1">4</text>
<text x="256.5" y="135.6">5</text>
<text x="213.3" y="138.2">2</text>
<text x="213.3" y="140.7">3</text>
<text x="213.3" y="143.3">4</text>
<text x="256.5" y="138.2">6</text>
<text x="256.5" y="140.7">7</text>
<text x="256.5" y="143.3">8</text>
<text x="159.9" y="144.5">1</text>
<text x="159.9" y="147.1">2</text>
<text x="159.9" y="149.6">3</text>
<text x="213.3" y="145.8">5</text>
<text x="213.3" y="148.3">6</text>
<text x="255.9" y="148.3">10</text>
<text x="256.5" y="145.8">9</text>
<text x="159.9" y="152.1">4</text>
<text x="213.3" y="150.9">7</text>
<text x="213.3" y="153.4">8</text>
<text x="213.3" y="156">9</text>
<text x="255.9" y="150.9">11</text>
<text x="255.9" y="153.4">12</text>
<text x="255.9" y="156">13</text>
<text x="152.1" y="156.3" transform="rotate(-90 152.1 156.3)">5</text>
</g>
<g font-size="1.8" fill="#0f0f0f">
<text x="209.4" y="40.3">I2C2_SDA</text>
<text x="209.5" y="45.4">I2C2_SCL</text>
<text x="208.4" y="53">LPS22_INT</text>
<text x="38.1" y="91.1">~{RST}</text>
<text x="84.7" y="93.6">SWO</text>
<text x="190.7" y="94.9">~{RST}</text>
<text x="38.1" y="101.3">PA3</text>
<text x="38.1" y="98.7">PA2</text>
<text x="38.1" y="96.2">PA0</text>
<text x="76.8" y="96.3">7 LPS22_INT</text>
<text x="79.7" y="101.3">UART1_TX</text>
<text x="84.9" y="98.7">PB5</text>
<text x="187.9" y="100">SWCLK</text>
<text x="38.1" y="106.3">PA10</text>
<text x="38.1" y="103.8">PA9</text>
<text x="79.4" y="103.8">UART1_RX</text>
<text x="84.9" y="106.3">PB9</text>
<text x="188.2" y="102.5">SWDIO</text>
<text x="190.1" y="105.1">SWO</text>
<text x="38.1" y="114">I2C2_SDA</text>
<text x="38.1" y="108.9">SWDIO</text>
<text x="38.1" y="111.4">SWCLK</text>
<text x="83.7" y="114">PB14</text>
<text x="83.7" y="108.9">PB10</text>
<text x="83.8" y="111.4">BOOT</text>
<text x="38.1" y="119">PC0</text>
<text x="79.9" y="116.5">I2C2_SCL</text>
<text x="38.1" y="121.6">PC1</text>
<text x="264.1" y="130.5">PB14</text>
<text x="264.3" y="127.9">PA10</text>
<text x="219.1" y="135.5">UART1_RX</text>
<text x="264.1" y="135.5">BOOT</text>
<text x="265.3" y="133">PB9</text>
<text x="219.4" y="138.1">UART1_TX</text>
<text x="224.9" y="140.6">~{RST}</text>
<text x="265.5" y="143.2">PA0</text>
<text x="163.7" y="149.5">I2C2_SDA</text>
<text x="224.6" y="148.2">PB5</text>
<text x="264.1" y="148.2">PB10</text>
<text x="265.5" y="145.7">PA9</text>
<text x="163.7" y="152.1">I2C2_SCL</text>
<text x="224.6" y="153.3">PC0</text>
<text x="224.6" y="150.8">PC1</text>
<text x="265.5" y="153.3">PA3</text>
<text x="265.5" y="150.8">PA2</text>
<text x="63.5" y="167.3">PA0</text>
<text x="122" y="173.6">PA9</text>
<text x="25.1" y="176.7" transform="rotate(-90 25.1 176.7)">I2C2_SDA</text>
<text x="37.8" y="176.6" transform="rotate(-90 37.8 176.6)">I2C2_SCL</text>
</g>
</svg>
